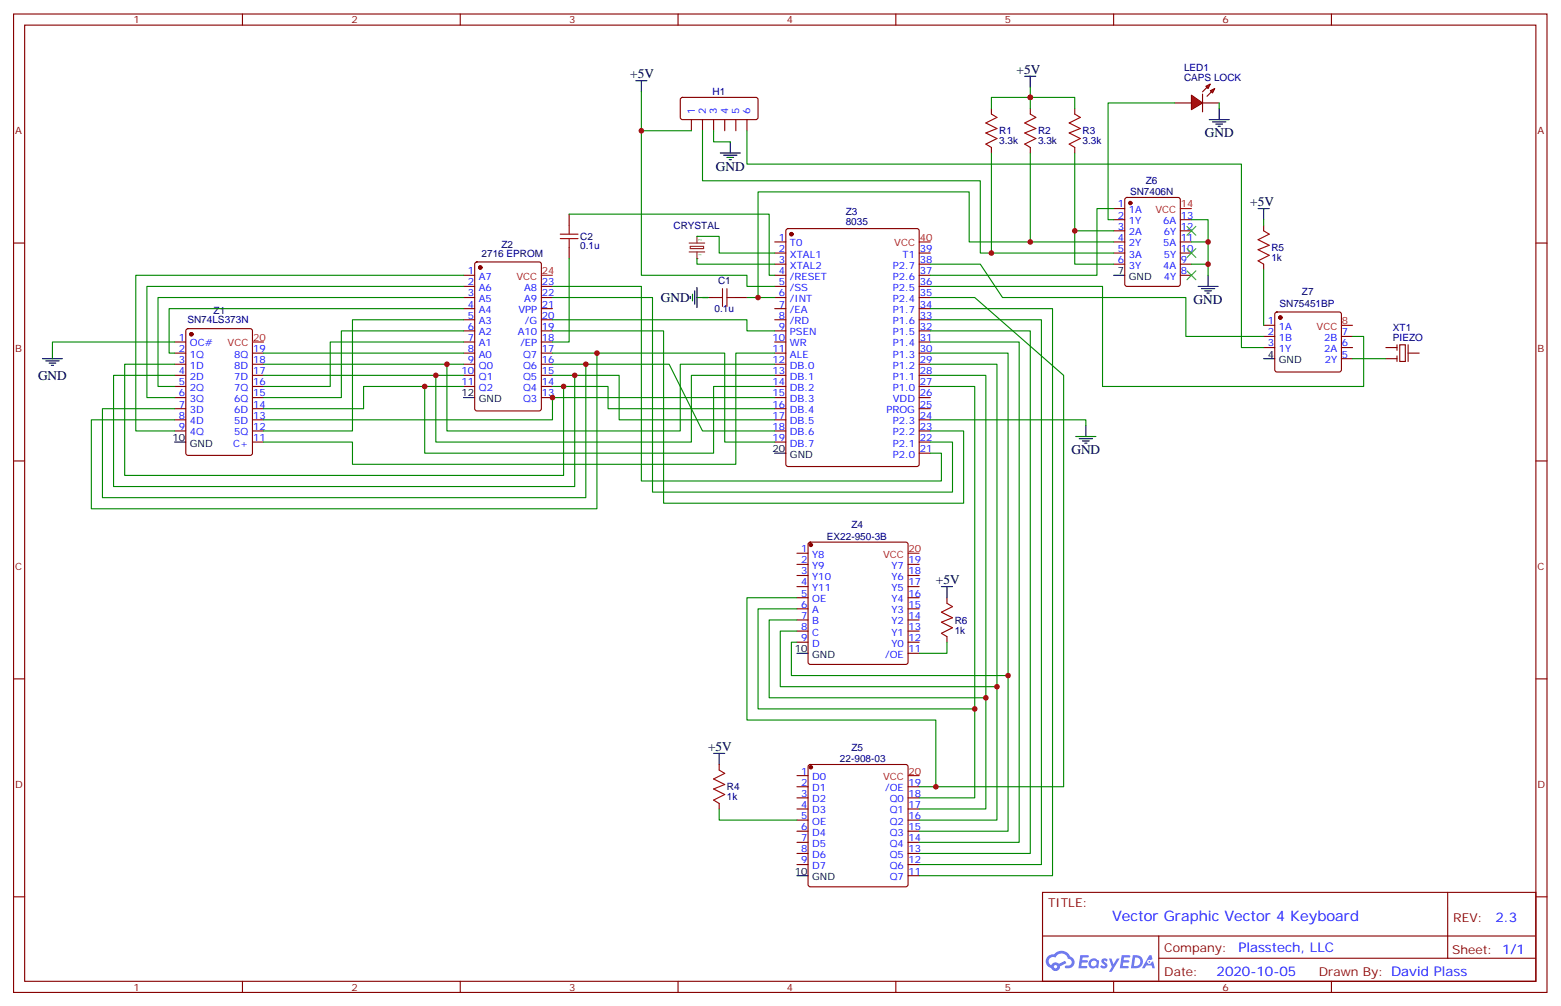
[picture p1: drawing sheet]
<svg xmlns="http://www.w3.org/2000/svg" width="496mm" height="319mm" viewBox="0 0 496 319" stroke-linecap="round" stroke-linejoin="round" font-family="sans-serif">
<g fill="none" stroke="#870000" stroke-width=".35">
<path d="M4.3 4.4h486.8v310.5h-486.8zM7.8 8h479.8v303.4h-479.8zM77 4.4v3.6M146.1 4.4v3.6M215.3 4.4v3.6M284.4 4.4v3.6M353.6 4.4v3.6M422.7 4.4v3.6M4.3 77.1h3.5M487.6 77.1h3.5M4.3 146.3h3.5M487.6 146.3h3.5"/>
<path d="M4.3 215.4h3.5M487.6 215.4h3.5M4.3 284.6h3.5M331 283.1h156.6v28.3h-156.6zM331 297h156.5M367.9 297v14.1M459.6 283.2v20.8M487.6 284.6h3.5M77 311.4v3.5M146.1 311.4v3.5M215.3 311.4v3.5M284.4 311.4v3.5"/>
<path d="M353.6 311.4v3.5M367.9 304h119.6M422.7 311.4v3.5"/>
</g>
<g fill="#5487ff">
<path d="M350 304.3a1.22 1.22 0 0 1 1.7 .3l-.4 .6a.47 .47 0 0 0-.4-.4 .47 .47 0 0 0-.5 .1l.2 .3a1.14 1.14 0 0 1 .8 1.7 1.14 1.14 0 0 1-1.9 0l-.2-.2 .4-.5 .8 .4a.29 .29 0 0 0 .3-.3 .29 .29 0 0 0-.3-.3 1.04 1.04 0 0 1-.5-1.7z"/>
<path d="M343 303.1h2.3l.4 .2-.2 .5h-1.8l-.1 .9h1.5l.3 .3-.4 .4h-1.5l-.2 1.1h1.7l.2 .4-.2 .3h-2.6z"/>
<path d="M356.1 303.1l2.7 .2-.1 .5h-1.9l-.1 .9h1.5l.4 .3-.4 .4h-1.6l-.2 1.1h1.8l.2 .4-.2 .3h-2.7z"/>
<path d="M364.9 303.1h.7l.3 1.2-.6 .3a.69 .69 0 0 0-1 .3 .69 .69 0 0 0 .4 1 .69 .69 0 0 0 .9-.6l.5-.3 .5 2.2h-.7l-.3-.9h-1.7l-.5 .9h-.9z"/>
<path d="M352.1 304.2h.8l.6 1.8 1.1-1.8h.8l-2.5 4.1h-.8l.9-1.5z"/>
<path d="M359.7 303.1l-.6 4.1h1.3a2.11 2.11 0 0 0 2.5-2.1 2.11 2.11 0 0 0-2.6-2zM360.4 303.8a1.43 1.43 0 0 1 1.6 1.6 1.43 1.43 0 0 1-2 1.1z"/>
<path d="M346 304.7a1.54 1.54 0 0 0-.1 2.1 1.54 1.54 0 0 0 2.1 .2l.7 .2 .2-2.3-.5-.3a1.49 1.49 0 0 0-2.4 .1zM346.2 305.7a.95 .95 0 0 1 1.9 0 .95 .95 0 0 1-1.9 0z"/>
<path d="M332.7 303.4a2.18 2.18 0 0 0 1 3.8 1.44 1.44 0 0 0 1.7 .9 1.44 1.44 0 0 0 1.1-1.5l2-1-.4-.7-1.9 .9a1.47 1.47 0 0 0-2.4 .5 1.39 1.39 0 0 1-.7-2 1.39 1.39 0 0 1 2-.5 2.12 2.12 0 0 1 2.2-1.3 2.12 2.12 0 0 1 1.8 1.7 1.14 1.14 0 0 1 1.1 1.5 1.14 1.14 0 0 1-1.6 .7 .43 .43 0 0 0-.5 .3 .43 .43 0 0 0 .4 .5 1.98 1.98 0 0 0 2.5-1.2 1.98 1.98 0 0 0-1.3-2.5 3.1 3.1 0 0 0-5.2-.7l-.9 .1zM334.6 306.7a.54 .54 0 0 1 1 0 .54 .54 0 0 1-1 0z"/>
<circle cx="364.9" cy="305.2" r=".26"/>
</g>
<g fill="#870000" stroke="#870000" stroke-width=".35">
<circle cx="60.7" cy="106" r=".53"/>
<circle cx="358.8" cy="64.4" r=".53"/>
<circle cx="251.2" cy="74.3" r=".53"/>
<circle cx="406.5" cy="100.8" r=".53"/>
<circle cx="257.4" cy="172.9" r=".53"/>
<circle cx="257.4" cy="243.5" r=".53"/>
<circle cx="152.5" cy="84.9" r=".53"/>
</g>
<g fill="none" stroke="#870000" stroke-width=".35">
<path d="M246 76.8h3.5M249.7 72.7l.5-.2h40.9l.7 .5v74.3l-.4 .7h-41.2l-.7-.4v-74.4zM353.6 66.2h3.5M353.6 69.7h3.5M353.6 73.2h3.5M353.6 76.8h3.5M357.3 62.9l.5-.2h16.2l.7 .4v27.1l-.4 .6-16.5 .1-.7-.5v-27zM374.7 69.7h3.5M374.7 73.2h3.5M374.7 76.8h3.5M147.2 87.3h3.5M147.2 90.9h3.5"/>
<path d="M147.2 94.4h3.5M147.2 97.9h3.5M150.9 83.3l.5-.2h19.8l.6 .4 .1 46.2-.5 .6-20 .1-.6-.5-.1-46.1zM171.9 90.9h3.5M171.9 94.4h3.5M171.9 97.9h3.5M246 80.3h3.5M246 83.8h3.5M246 87.3h3.5M246 90.9h3.5M246 94.4h3.5M246 97.9h3.5"/>
<path d="M291.8 80.3h3.5M291.8 83.8h3.5M291.8 87.3h3.5M291.8 90.9h3.5M291.8 94.4h3.5M291.8 97.9h3.5M353.6 80.3h3.5M353.6 83.8h3.5M374.7 80.3h3.5M374.7 83.8h3.5M374.7 87.3h3.5M404.9 99.2l.5-.2h19.8l.5 .2 .2 .5v17.6l-.3 .5-.4 .2h-19.8l-.5-.2-.2-.5v-17.6z"/>
<path d="M55.5 108.5h3.5M55.5 112h3.5M55.5 115.6h3.5M55.5 119.1h3.5M59.2 104.5l.5-.2h19.7l.7 .4 .1 39.1-.5 .6-20 .1-.7-.5v-39zM80.2 112h3.5M80.2 115.6h3.5M80.2 119.1h3.5M147.2 108.5h3.5M147.2 112h3.5M147.2 115.6h3.5M147.2 119.1h3.5"/>
<path d="M147.2 101.5h3.5M147.2 105h3.5M171.9 108.5h3.5M171.9 112h3.5M171.9 115.6h3.5M171.9 119.1h3.5M171.9 101.5h3.5M171.9 105h3.5M246 108.5h3.5M246 112h3.5M246 115.6h3.5M246 119.1h3.5"/>
<path d="M246 101.5h3.5M246 105h3.5M291.8 108.5h3.5M291.8 112h3.5M291.8 115.6h3.5M291.8 119.1h3.5M291.8 101.5h3.5M291.8 105h3.5M401.2 103.2h3.5M401.2 106.8h3.5M401.2 110.3h3.5M425.9 106.8h3.5"/>
<path d="M425.9 110.3h3.5M425.9 113.8h3.5M55.5 122.6h3.5M55.5 126.2h3.5M55.5 129.7h3.5M55.5 133.2h3.5M55.5 136.7h3.5M80.2 122.6h3.5M80.2 126.2h3.5M80.2 129.7h3.5M80.2 133.2h3.5M80.2 136.7h3.5"/>
<path d="M147.2 122.6h3.5M171.9 122.6h3.5M171.9 126.2h3.5M246 122.6h3.5M246 126.2h3.5M246 129.7h3.5M246 133.2h3.5M246 136.7h3.5M291.8 122.6h3.5M291.8 126.2h3.5M291.8 129.7h3.5M291.8 133.2h3.5"/>
<path d="M291.8 136.7h3.5M80.2 140.3h3.5M246 140.3h3.5M291.8 140.3h3.5M291.8 143.8h3.5M253 175.5h3.5M253 179.1h3.5M256.8 172.2l.4-.2h30.4l.5 .2 .2 .5v37.4l-.2 .5-.5 .2h-30.4l-.5-.2-.2-.5v-37.4zM288.3 179.1h3.5M253 182.6h3.5M253 186.1h3.5M253 189.7h3.5"/>
<path d="M253 193.2h3.5M253 196.7h3.5M288.3 182.6h3.5M288.3 186.1h3.5M288.3 189.7h3.5M288.3 193.2h3.5M288.3 196.7h3.5M253 200.2h3.5M253 203.8h3.5M288.3 200.2h3.5M288.3 203.8h3.5M288.3 207.3h3.5"/>
<path d="M253 246.1h3.5M253 249.6h3.5M253 253.2h3.5M253 256.7h3.5M256.8 242.8l.4-.2h30.4l.5 .2 .2 .5v37.4l-.2 .5-.5 .2h-30.4l-.5-.3-.2-.4v-37.4zM288.3 249.6h3.5M288.3 253.2h3.5M288.3 256.7h3.5M253 260.2h3.5M253 263.7h3.5M253 267.3h3.5M253 270.8h3.5"/>
<path d="M253 274.3h3.5M288.3 260.2h3.5M288.3 263.7h3.5M288.3 267.3h3.5M288.3 270.8h3.5M288.3 274.3h3.5M288.3 277.8h3.5"/>
</g>
<path d="M201.9 25.6h3.5M203.6 25.6v3.5M353.6 87.3h3.5M401.2 113.8h3.5M147.2 126.2h3.5M55.5 140.3h3.5M246 143.8h3.5M253 207.3h3.5M253 277.8h3.5" fill="none" stroke="#000" stroke-width=".35"/>
<path d="M291.8 76.8h3.5M374.7 66.2h3.5M171.9 87.3h3.5M80.2 108.5h3.5M425.9 103.2h3.5M288.3 175.5h3.5M288.3 246.1h3.5" fill="none" stroke="#f00" stroke-width=".35"/>
<path d="M218.8 77.1h4.9M218.8 79.9h4.9M219.1 78.2h4.3v.7h-4.3zM221.3 75v2.1M221.3 79.9v2.2" fill="none" stroke="#8c2424" stroke-width=".35"/>
<g fill="#8c2424">
<circle cx="221.3" cy="75" r=".18"/>
<circle cx="221.3" cy="82.1" r=".18"/>
</g>
<g fill="none" stroke="#008700" stroke-width=".35">
<path d="M203.6 29.1v12.4h15.9M327.1 27.7v3.2h-12.4v3.5M327.1 30.9h14.1v3.5M203.6 41.5v45.8h33.5v3.6h8.9M226.6 41.5v3.5h5.2M237.1 41.5v10.6h157v58.2h7.1M221.3 75h7v5.3h17.7M353.6 76.8h-45.9v-15.9h-67v33.5h5.3M353.6 66.2h-5.3v21.1h-53M378.2 69.7h5.3v14.1M378.2 76.8h5.3M147.2 87.3h-104.1v49.4h12.4"/>
<path d="M147.2 90.9h-100.6v35.3h8.9M147.2 94.4h-97v28.2h5.3M147.2 97.9h-93.5v14.1h1.8M175.4 90.9h28.2v61.7h95.3v-8.8h-3.6M175.4 94.4h31.8v61.7h95.2v-15.8h-7.1M221.3 82.1v1.7h24.7M295.3 97.9h38.9v179.9h-42.4M295.3 83.8h15.9l7.1 10.6h58.2v12.4h24.7M295.3 90.9h54.7v31.7h82.9v-15.8h-3.5M378.2 83.8h5.3v3.5M55.5 108.5h-38.8v1.8M55.5 119.1h-19.4v35.3h146.4v-35.3h-7.1"/>
<path d="M55.5 115.6h-15.9v35.2h139.3v-28.2h-3.5M83.7 112h63.5M83.7 115.6h63.5M83.7 119.1h63.5M138.4 119.1v21.2h81.1v-21.2h26.5M141.9 115.6v21.1h74.1v-21.1h30M147.2 108.5h-42.4v14.1h-21.1M147.2 105h-38.8v21.2h-24.7M147.2 101.5h-35.3v35.2h-28.2M175.4 112h14.1v49.4h-160.5v-28.2h26.5M175.4 115.6h10.6v42.3h-153.5v-28.2h23M175.4 101.5h61.7v3.5h8.9"/>
<path d="M175.4 105h35.3v54.7h95.2v-23h-10.6M182.5 119.1h14.1v14.1h49.4M186 115.6h26.4l10.6 21.1h23M189.5 112h40.6v28.3h15.9M246 112h-12.4v35.3h-121.7v-7h-28.2M295.3 119.1h17.7v137.6h-21.2M295.3 115.6h21.2v144.6h-24.7M295.3 112h24.7v151.7h-28.2M295.3 108.5h28.3v158.8h-31.8M295.3 105h31.8v165.8h-35.3M295.3 101.5h35.3v172.8h-38.8M134.8 122.6v21.2h91.8v-21.2h19.4"/>
<path d="M147.2 122.6h-31.8v7.1h-31.7M178.9 122.6h14.1v7.1h53M246 126.2h-70.6v7h-91.7M295.3 133.2h49.4v1.8M295.3 122.6h14.2v130.6h-17.7"/>
</g>
<g fill="none" stroke="#000" stroke-width=".35">
<path d="M325.3 24.2h3.5M327.1 24.2v3.5M228.7 48.5h6.3M229.7 49.2h4.3M230.8 50h2.1M231.5 50.7h.7M231.8 45v3.5M380.4 90.9h6.3M381.4 91.6h4.3M382.5 92.3h2.1M383.2 93h.7M383.5 87.3v3.6"/>
<path d="M13.5 113.8h6.3M14.5 114.5h4.3M15.6 115.2h2.1M16.3 115.9h.7M16.7 110.3v3.5M341.6 138.5h6.3M342.6 139.2h4.3M343.7 139.9h2.1M344.7 135v3.5M344.4 140.6h.7"/>
</g>
<g fill="none" stroke="#870000" stroke-width=".35">
<path d="M216.2 31.1l.5-.2 23.5 .1 .5 .6-.1 5.9-.6 .5-23.6-.1-.4-.6v-5.7zM219.5 38v3.5M223 38v3.5M226.6 38v3.5M230.1 38v3.5M233.6 38v3.5M237.1 38v3.5M314.7 34.4v1.8M327.1 34.4v1.8M341.2 34.4v1.8M314.7 46.8v1.7M327.1 46.8v1.7"/>
<path d="M341.2 46.8v1.7"/>
</g>
<path d="M440 110.3h3.5M440 113.8h3.5M443.5 109.4v1.8M443.5 112.9v1.8M444.4 109.4h1.8v5.3h-1.8zM447 109.4v5.3M447 112h3.6" fill="none" stroke="#850000" stroke-width=".35"/>
<path d="M314.7 36.2l1.8 1.1-3.5 1.7 3.5 1.8-3.5 1.4 3.5 1.8-3.5 1.7 1.7 1.1M327.1 36.2l1.8 1.1-3.6 1.7 3.6 1.8-3.6 1.4 3.6 1.8-3.6 1.7 1.8 1.1M341.2 36.2l1.8 1.1-3.6 1.7 3.6 1.8-3.6 1.4 3.6 1.8-3.6 1.7 1.8 1.1" fill="none" stroke="#a10000" stroke-width=".35"/>
<g fill="#f00" stroke="#870000" stroke-width=".35">
<path d="M378.2 30.2l3.6 2.5-3.6 2.1z"/>
<path d="M381.8 29.8v5.7z"/>
</g>
<g fill="#870000" stroke="#870000" stroke-width=".35">
<path d="M381.8 29.1l1.4-1.4z"/>
<path d="M384.6 29.1l-1.4 1.5z"/>
</g>
<g fill="#f00" stroke="#870000" stroke-width=".35">
<path d="M382.8 27.4l1.4-.7-.7 1.4z"/>
<path d="M384.2 28.8l1.5-.7-.7 1.4z"/>
</g>
<path d="M373 32.7h5.2M381.8 32.7h5.3M180.7 67.9v3.6M180.7 78.5v3.6M401.2 71.5v1.7M223 94.4h3.6M233.6 94.4h3.5M401.2 83.8v1.8M300.6 189.7v1.7M300.6 202v1.8M228.3 242.6v1.7M228.3 254.9v1.8" fill="none" stroke="#870000" stroke-width=".35"/>
<g fill="none" stroke="#008700" stroke-width=".35">
<path d="M327.1 30.9v3.5M373 32.7h-21.2v37h1.8M387.1 32.7v1.7M223 41.5v15.9h88.2v22.9h42.4M314.7 48.5v31.8M327.1 48.5v28.3M341.2 48.5v35.3h12.4M180.7 67.9h63.5v19.4h1.8M341.2 73.2h12.4M401.2 69.7v1.8M180.7 82.1v26.4h-5.3M223 94.4h1.8"/>
<path d="M237.1 94.4h3.6M295.3 94.4h14.2l28.2 24.7v130.5h-40.6M401.2 85.6v17.6M429.4 113.8h10.6M253 189.7h-15.9v38.8h60v21.1h-5.3M253 193.2h-12.3v31.7h68.8M253 196.7h-8.8v24.7h68.8M253 200.2h-5.3v17.7h68.8M253 203.8h-1.8v10.5h68.8M300.6 203.8v3.5h-8.8M228.3 256.7v3.5h24.7"/>
</g>
<g fill="none" stroke="#000" stroke-width=".35">
<path d="M383.9 38h6.3M385 38.7h4.2M386 39.4h2.1M387.1 34.4v3.6M386.7 40.1h.7M399.4 66.2h3.5M401.2 66.2v3.5M219.1 94.1v.7M219.9 93.3v2.2M220.6 92.3v4.2M221.3 94.4h3.5M221.3 91.2v6.4"/>
<path d="M298.9 186.1h3.5M300.6 186.1v3.6M226.6 239h3.5M228.3 239v3.6"/>
</g>
<path d="M177.9 75.7h5.6M177.9 74.3h5.6M180.7 71.5v2.8M180.7 75.7v2.8M401.2 73.2l1.7 1.1-3.5 1.8 3.5 1.7-3.5 1.4 3.5 1.8-3.5 1.8 1.8 1M226.6 94.4h2.8M229.4 91.6v5.6M230.8 94.4h2.8M230.8 91.6v5.6M300.6 191.4l1.8 1.1-3.5 1.7 3.5 1.8-3.5 1.4 3.5 1.8-3.5 1.7 1.7 1.1M228.3 244.3l1.8 1.1-3.5 1.8 3.5 1.7-3.5 1.4 3.5 1.8-3.5 1.8 1.7 1" fill="none" stroke="#a10000" stroke-width=".35"/>
<path d="M376.8 78.9l2.9 2.8M376.8 71.8l2.9 2.8M379.7 78.9l-2.9 2.8M379.7 71.8l-2.9 2.8M376.8 85.9l2.9 2.9M379.7 85.9l-2.9 2.9" fill="none" stroke="#3c3" stroke-width=".35"/>
<g fill="#c00">
<circle cx="203.6" cy="41.5" r=".88"/>
<circle cx="141.9" cy="115.6" r=".88"/>
<circle cx="138.4" cy="119.1" r=".88"/>
<circle cx="134.8" cy="122.6" r=".88"/>
<circle cx="175.4" cy="126.2" r=".88"/>
<circle cx="178.9" cy="122.6" r=".88"/>
<circle cx="182.5" cy="119.1" r=".88"/>
<circle cx="186" cy="115.6" r=".88"/>
<circle cx="189.5" cy="112" r=".88"/>
<circle cx="383.5" cy="83.8" r=".88"/>
<circle cx="383.5" cy="76.8" r=".88"/>
<circle cx="327.1" cy="30.9" r=".88"/>
<circle cx="316.5" cy="217.9" r=".88"/>
<circle cx="313" cy="221.4" r=".88"/>
<circle cx="309.5" cy="224.9" r=".88"/>
<circle cx="320" cy="214.3" r=".88"/>
<circle cx="240.7" cy="94.4" r=".88"/>
<circle cx="297.1" cy="249.6" r=".88"/>
<circle cx="341.2" cy="73.2" r=".88"/>
<circle cx="327.1" cy="76.8" r=".88"/>
<circle cx="314.7" cy="80.3" r=".88"/>
</g>
<text font-size="4.6" fill="#00f" x="353.1" y="292.2">Vector Graphic Vector 4 Keyboard</text>
<g font-size="4.2">
<text x="322.7" y="23.5">+5V</text>
<text x="200.1" y="24.9">+5V</text>
<text x="382.5" y="43.6">GND</text>
<text x="227.3" y="54.2">GND</text>
<text x="396.9" y="65.5">+5V</text>
<text x="209.8" y="95.8">GND</text>
<text x="379" y="96.5">GND</text>
<text x="12.1" y="120.5">GND</text>
<text x="340.1" y="144.1">GND</text>
<text x="297.1" y="185.4">+5V</text>
<text x="224.8" y="238.3">+5V</text>
</g>
<g font-size="4.2" fill="#00f">
<text x="474.8" y="292.4">2.3</text>
<text x="393.2" y="302">Plasstech, LLC</text>
<text x="386.2" y="309.8">2020-10-05</text>
</g>
<g font-size="3.9" fill="#800">
<text x="332.7" y="287.7">TITLE:</text>
<text x="461.4" y="292.4">REV:</text>
<text x="369.6" y="301.9">Company:</text>
<text x="461" y="302.5">Sheet: 1/1</text>
<text x="369.6" y="309.6">Date:</text>
<text x="418.7" y="309.7">Drawn By: David Plass</text>
</g>
<g font-size="3.2" fill="#800">
<text x="42.4" y="7.4">1</text>
<text x="111.5" y="7.4">2</text>
<text x="180.7" y="7.4">3</text>
<text x="249.8" y="7.4">4</text>
<text x="319" y="7.4">5</text>
<text x="388.1" y="7.4">6</text>
<text x="4.8" y="42.5">A</text>
<text x="488.1" y="42.5">A</text>
<text x="4.8" y="111.7">B</text>
<text x="488.1" y="111.7">B</text>
<text x="4.8" y="180.8">C</text>
<text x="488.1" y="180.8">C</text>
<text x="4.8" y="250">D</text>
<text x="488.1" y="250">D</text>
<text x="42.4" y="314.4">1</text>
<text x="111.5" y="314.4">2</text>
<text x="180.7" y="314.4">3</text>
<text x="249.8" y="314.4">4</text>
<text x="319" y="314.4">5</text>
<text x="388.1" y="314.4">6</text>
</g>
<g font-size="3.2" fill="#000080">
<text x="375.9" y="22.4">LED1</text>
<text x="375.9" y="25.6">CAPS LOCK</text>
<text x="226.2" y="30.2">H1</text>
<text x="317.2" y="45.8">3.3k</text>
<text x="317.2" y="42.6">R1</text>
<text x="329.6" y="45.8">3.3k</text>
<text x="329.6" y="42.6">R2</text>
<text x="343.7" y="45.8">3.3k</text>
<text x="343.7" y="42.6">R3</text>
<text x="363.8" y="58.3">Z6</text>
<text x="358.8" y="62">SN7406N</text>
<text x="268.5" y="71.5">8035</text>
<text x="268.5" y="68.2">Z3</text>
<text x="184.2" y="76.2">C2</text>
<text x="213.8" y="72.5">CRYSTAL</text>
<text x="152.9" y="81.4">2716 EPROM</text>
<text x="159.2" y="78.8">Z2</text>
<text x="184.2" y="79.1">0.1u</text>
<text x="403.6" y="82.9">1k</text>
<text x="403.6" y="79.7">R5</text>
<text x="228" y="90.2">C1</text>
<text x="413.3" y="93.7">Z7</text>
<text x="67.8" y="99.7">Z1</text>
<text x="226.9" y="99.1">0.1u</text>
<text x="406.2" y="97.3">SN75451BP</text>
<text x="59.5" y="102.6">SN74LS373N</text>
<text x="442.2" y="105.1">XT1</text>
<text x="442.2" y="108.3">PIEZO</text>
<text x="270.3" y="167.6">Z4</text>
<text x="262.5" y="171.5">EX22-950-3B</text>
<text x="303.1" y="197.9">R6</text>
<text x="303.1" y="201">1k</text>
<text x="270.3" y="238.1">Z5</text>
<text x="266.7" y="241.9">22-908-03</text>
<text x="230.8" y="250.8">R4</text>
<text x="230.8" y="254">1k</text>
</g>
<g font-size="3.2" fill="#00f">
<text x="220.6" y="36.2" transform="rotate(-90 220.6 36.2)">1</text>
<text x="224.1" y="36.2" transform="rotate(-90 224.1 36.2)">2</text>
<text x="227.6" y="36.2" transform="rotate(-90 227.6 36.2)">3</text>
<text x="231.1" y="36.2" transform="rotate(-90 231.1 36.2)">4</text>
<text x="234.7" y="36.2" transform="rotate(-90 234.7 36.2)">5</text>
<text x="238.2" y="36.2" transform="rotate(-90 238.2 36.2)">6</text>
<text x="354.9" y="65.8">1</text>
<text x="354.9" y="69.4">2</text>
<text x="358.4" y="67.6">1A</text>
<text x="358.4" y="71.1">1Y</text>
<text x="369.2" y="71.1">6A</text>
<text x="374.9" y="69.4">13</text>
<text x="247.3" y="76.4">1</text>
<text x="354.9" y="72.9">3</text>
<text x="354.9" y="76.4">4</text>
<text x="358.4" y="74.6">2A</text>
<text x="369.4" y="74.6">6Y</text>
<text x="374.9" y="76.4">11</text>
<text x="374.9" y="72.9">12</text>
<text x="247.3" y="79.9">2</text>
<text x="247.3" y="83.5">3</text>
<text x="250.8" y="78.2">T0</text>
<text x="250.8" y="81.7">XTAL1</text>
<text x="286.5" y="81.7">T1</text>
<text x="292" y="83.5">38</text>
<text x="292" y="79.9">39</text>
<text x="354.9" y="79.9">5</text>
<text x="354.9" y="83.5">6</text>
<text x="358.4" y="78.2">2Y</text>
<text x="358.4" y="81.7">3A</text>
<text x="369.2" y="78.2">5A</text>
<text x="369.4" y="81.7">5Y</text>
<text x="374.9" y="83.5">9</text>
<text x="374.9" y="79.9">10</text>
<text x="148.5" y="87">1</text>
<text x="152" y="88.8">A7</text>
<text x="247.3" y="87">4</text>
<text x="250.8" y="85.2">XTAL2</text>
<text x="250.8" y="88.8">/RESET</text>
<text x="283.4" y="88.8">P2.6</text>
<text x="283.4" y="85.2">P2.7</text>
<text x="292" y="87">37</text>
<text x="358.4" y="85.2">3Y</text>
<text x="369.2" y="85.2">4A</text>
<text x="369.4" y="88.8">4Y</text>
<text x="374.9" y="87">8</text>
<text x="148.5" y="90.5">2</text>
<text x="148.5" y="94.1">3</text>
<text x="152" y="92.3">A6</text>
<text x="152" y="95.8">A5</text>
<text x="166.4" y="95.8">A9</text>
<text x="166.4" y="92.3">A8</text>
<text x="172" y="94.1">22</text>
<text x="172" y="90.5">23</text>
<text x="247.3" y="90.5">5</text>
<text x="247.3" y="94.1">6</text>
<text x="250.8" y="92.3">/SS</text>
<text x="250.8" y="95.8">/INT</text>
<text x="283.4" y="95.8">P2.4</text>
<text x="283.4" y="92.3">P2.5</text>
<text x="292" y="94.1">35</text>
<text x="292" y="90.5">36</text>
<text x="148.5" y="97.6">4</text>
<text x="148.5" y="101.1">5</text>
<text x="152" y="99.3">A4</text>
<text x="164.6" y="99.3">VPP</text>
<text x="172" y="101.1">20</text>
<text x="172" y="97.6">21</text>
<text x="247.3" y="97.6">7</text>
<text x="247.3" y="101.1">8</text>
<text x="250.8" y="99.3">/EA</text>
<text x="283.4" y="99.3">P1.7</text>
<text x="292" y="101.1">33</text>
<text x="292" y="97.6">34</text>
<text x="148.5" y="104.6">6</text>
<text x="152" y="102.9">A3</text>
<text x="152" y="106.4">A2</text>
<text x="164.4" y="106.4">A10</text>
<text x="166.7" y="102.9">/G</text>
<text x="172" y="104.6">19</text>
<text x="247.3" y="104.6">9</text>
<text x="250.8" y="102.9">/RD</text>
<text x="250.8" y="106.4">PSEN</text>
<text x="283.4" y="106.4">P1.5</text>
<text x="283.4" y="102.9">P1.6</text>
<text x="292" y="104.6">32</text>
<text x="402.5" y="102.9">1</text>
<text x="402.5" y="106.4">2</text>
<text x="406" y="104.6">1A</text>
<text x="426" y="106.4">7</text>
<text x="56.8" y="108.2">1</text>
<text x="56.8" y="111.7">2</text>
<text x="60.3" y="109.9">OC#</text>
<text x="60.3" y="113.5">1Q</text>
<text x="74.3" y="113.5">8Q</text>
<text x="80.3" y="111.7">19</text>
<text x="148.5" y="108.2">7</text>
<text x="148.5" y="111.7">8</text>
<text x="152" y="109.9">A1</text>
<text x="152" y="113.5">A0</text>
<text x="165.2" y="109.9">/EP</text>
<text x="166.1" y="113.5">Q7</text>
<text x="172" y="111.7">17</text>
<text x="172" y="108.2">18</text>
<text x="245.3" y="108.2">10</text>
<text x="245.3" y="111.7">11</text>
<text x="250.8" y="109.9">WR</text>
<text x="250.8" y="113.5">ALE</text>
<text x="283.4" y="113.5">P1.3</text>
<text x="283.4" y="109.9">P1.4</text>
<text x="292" y="111.7">30</text>
<text x="292" y="108.2">31</text>
<text x="402.5" y="109.9">3</text>
<text x="406" y="108.2">1B</text>
<text x="406" y="111.7">1Y</text>
<text x="420.4" y="108.2">2B</text>
<text x="420.4" y="111.7">2A</text>
<text x="426" y="113.5">5</text>
<text x="426" y="109.9">6</text>
<text x="56.8" y="115.2">3</text>
<text x="56.8" y="118.7">4</text>
<text x="60.3" y="117">1D</text>
<text x="74.4" y="117">8D</text>
<text x="80.3" y="118.7">17</text>
<text x="80.3" y="115.2">18</text>
<text x="146.5" y="118.7">10</text>
<text x="148.5" y="115.2">9</text>
<text x="152" y="117">Q0</text>
<text x="166.1" y="117">Q6</text>
<text x="172" y="118.7">15</text>
<text x="172" y="115.2">16</text>
<text x="245.3" y="115.2">12</text>
<text x="245.3" y="118.7">13</text>
<text x="250.8" y="117">DB.0</text>
<text x="283.4" y="117">P1.2</text>
<text x="292" y="118.7">28</text>
<text x="292" y="115.2">29</text>
<text x="420.6" y="115.2">2Y</text>
<text x="56.8" y="122.3">5</text>
<text x="56.8" y="125.8">6</text>
<text x="60.3" y="120.5">2D</text>
<text x="60.3" y="124">2Q</text>
<text x="74.3" y="124">7Q</text>
<text x="74.4" y="120.5">7D</text>
<text x="80.3" y="125.8">15</text>
<text x="80.3" y="122.3">16</text>
<text x="146.5" y="122.3">11</text>
<text x="152" y="120.5">Q1</text>
<text x="152" y="124">Q2</text>
<text x="166.1" y="124">Q4</text>
<text x="166.1" y="120.5">Q5</text>
<text x="172" y="125.8">13</text>
<text x="172" y="122.3">14</text>
<text x="245.3" y="122.3">14</text>
<text x="245.3" y="125.8">15</text>
<text x="250.8" y="120.5">DB.1</text>
<text x="250.8" y="124">DB.2</text>
<text x="283.4" y="124">P1.0</text>
<text x="283.4" y="120.5">P1.1</text>
<text x="292" y="125.8">26</text>
<text x="292" y="122.3">27</text>
<text x="56.8" y="129.3">7</text>
<text x="60.3" y="127.6">3Q</text>
<text x="60.3" y="131.1">3D</text>
<text x="74.3" y="127.6">6Q</text>
<text x="74.4" y="131.1">6D</text>
<text x="80.3" y="129.3">14</text>
<text x="166.1" y="127.6">Q3</text>
<text x="245.3" y="129.3">16</text>
<text x="250.8" y="127.6">DB.3</text>
<text x="250.8" y="131.1">DB.4</text>
<text x="281.4" y="131.1">PROG</text>
<text x="283.5" y="127.6">VDD</text>
<text x="292" y="129.3">25</text>
<text x="56.8" y="132.9">8</text>
<text x="56.8" y="136.4">9</text>
<text x="60.3" y="134.6">4D</text>
<text x="74.4" y="134.6">5D</text>
<text x="80.3" y="136.4">12</text>
<text x="80.3" y="132.9">13</text>
<text x="245.3" y="132.9">17</text>
<text x="245.3" y="136.4">18</text>
<text x="250.8" y="134.6">DB.5</text>
<text x="283.4" y="134.6">P2.3</text>
<text x="292" y="136.4">23</text>
<text x="292" y="132.9">24</text>
<text x="60.3" y="138.1">4Q</text>
<text x="74" y="141.7">C+</text>
<text x="74.3" y="138.1">5Q</text>
<text x="80.3" y="139.9">11</text>
<text x="245.3" y="139.9">19</text>
<text x="250.8" y="138.1">DB.6</text>
<text x="250.8" y="141.7">DB.7</text>
<text x="283.4" y="141.7">P2.1</text>
<text x="283.4" y="138.1">P2.2</text>
<text x="292" y="143.4">21</text>
<text x="292" y="139.9">22</text>
<text x="283.4" y="145.2">P2.0</text>
<text x="254.3" y="175.2">1</text>
<text x="254.3" y="178.7">2</text>
<text x="257.8" y="177">Y8</text>
<text x="288.5" y="178.7">19</text>
<text x="254.3" y="182.2">3</text>
<text x="254.3" y="185.8">4</text>
<text x="257.8" y="180.5">Y9</text>
<text x="257.8" y="184">Y10</text>
<text x="283" y="184">Y6</text>
<text x="283" y="180.5">Y7</text>
<text x="288.5" y="185.8">17</text>
<text x="288.5" y="182.2">18</text>
<text x="254.3" y="189.3">5</text>
<text x="257.8" y="187.5">Y11</text>
<text x="257.8" y="191.1">OE</text>
<text x="283" y="191.1">Y4</text>
<text x="283" y="187.5">Y5</text>
<text x="288.5" y="189.3">16</text>
<text x="254.3" y="192.8">6</text>
<text x="254.3" y="196.4">7</text>
<text x="257.8" y="194.6">A</text>
<text x="283" y="194.6">Y3</text>
<text x="288.5" y="196.4">14</text>
<text x="288.5" y="192.8">15</text>
<text x="254.3" y="199.9">8</text>
<text x="254.3" y="203.4">9</text>
<text x="257.8" y="198.1">B</text>
<text x="257.8" y="201.6">C</text>
<text x="283" y="201.6">Y1</text>
<text x="283" y="198.1">Y2</text>
<text x="288.5" y="203.4">12</text>
<text x="288.5" y="199.9">13</text>
<text x="257.8" y="205.2">D</text>
<text x="281" y="208.7">/OE</text>
<text x="283" y="205.2">Y0</text>
<text x="288.5" y="206.9">11</text>
<text x="254.3" y="245.7">1</text>
<text x="254.3" y="249.3">2</text>
<text x="257.8" y="247.5">D0</text>
<text x="257.8" y="251">D1</text>
<text x="281" y="251">/OE</text>
<text x="288.5" y="249.3">19</text>
<text x="254.3" y="252.8">3</text>
<text x="254.3" y="256.3">4</text>
<text x="257.8" y="254.6">D2</text>
<text x="282.5" y="254.6">Q0</text>
<text x="288.5" y="256.3">17</text>
<text x="288.5" y="252.8">18</text>
<text x="254.3" y="259.9">5</text>
<text x="254.3" y="263.4">6</text>
<text x="257.8" y="258.1">D3</text>
<text x="257.8" y="261.6">OE</text>
<text x="282.5" y="261.6">Q2</text>
<text x="282.5" y="258.1">Q1</text>
<text x="288.5" y="263.4">15</text>
<text x="288.5" y="259.9">16</text>
<text x="254.3" y="266.9">7</text>
<text x="257.8" y="265.1">D4</text>
<text x="257.8" y="268.7">D5</text>
<text x="282.5" y="268.7">Q4</text>
<text x="282.5" y="265.1">Q3</text>
<text x="288.5" y="266.9">14</text>
<text x="254.3" y="270.4">8</text>
<text x="254.3" y="274">9</text>
<text x="257.8" y="272.2">D6</text>
<text x="257.8" y="275.7">D7</text>
<text x="282.5" y="275.7">Q6</text>
<text x="282.5" y="272.2">Q5</text>
<text x="288.5" y="274">12</text>
<text x="288.5" y="270.4">13</text>
<text x="282.5" y="279.3">Q7</text>
<text x="288.5" y="277.5">11</text>
</g>
<g font-size="3.2" fill="#f00">
<text x="374.9" y="65.8">14</text>
<text x="366.8" y="67.6">VCC</text>
<text x="292" y="76.4">40</text>
<text x="283.9" y="78.2">VCC</text>
<text x="164" y="88.8">VCC</text>
<text x="172" y="87">24</text>
<text x="418" y="104.6">VCC</text>
<text x="426" y="102.9">8</text>
<text x="72.2" y="109.9">VCC</text>
<text x="80.3" y="108.2">20</text>
<text x="280.4" y="177">VCC</text>
<text x="288.5" y="175.2">20</text>
<text x="288.5" y="245.7">20</text>
<text x="280.4" y="247.5">VCC</text>
</g>
<g font-size="3.2">
<text x="354.9" y="87">7</text>
<text x="358.4" y="88.8">GND</text>
<text x="402.5" y="113.5">4</text>
<text x="406" y="115.2">GND</text>
<text x="146.5" y="125.8">12</text>
<text x="152" y="127.6">GND</text>
<text x="54.8" y="139.9">10</text>
<text x="60.3" y="141.7">GND</text>
<text x="245.3" y="143.4">20</text>
<text x="250.8" y="145.2">GND</text>
<text x="252.3" y="206.9">10</text>
<text x="257.8" y="208.7">GND</text>
<text x="252.3" y="277.5">10</text>
<text x="257.8" y="279.3">GND</text>
</g>
<g font-size="1.4" fill="#238d23">
<text x="222.7" y="76.4" transform="rotate(-90 222.7 76.4)">2</text>
<text x="222.7" y="81.4" transform="rotate(-90 222.7 81.4)">1</text>
</g>
</svg>
